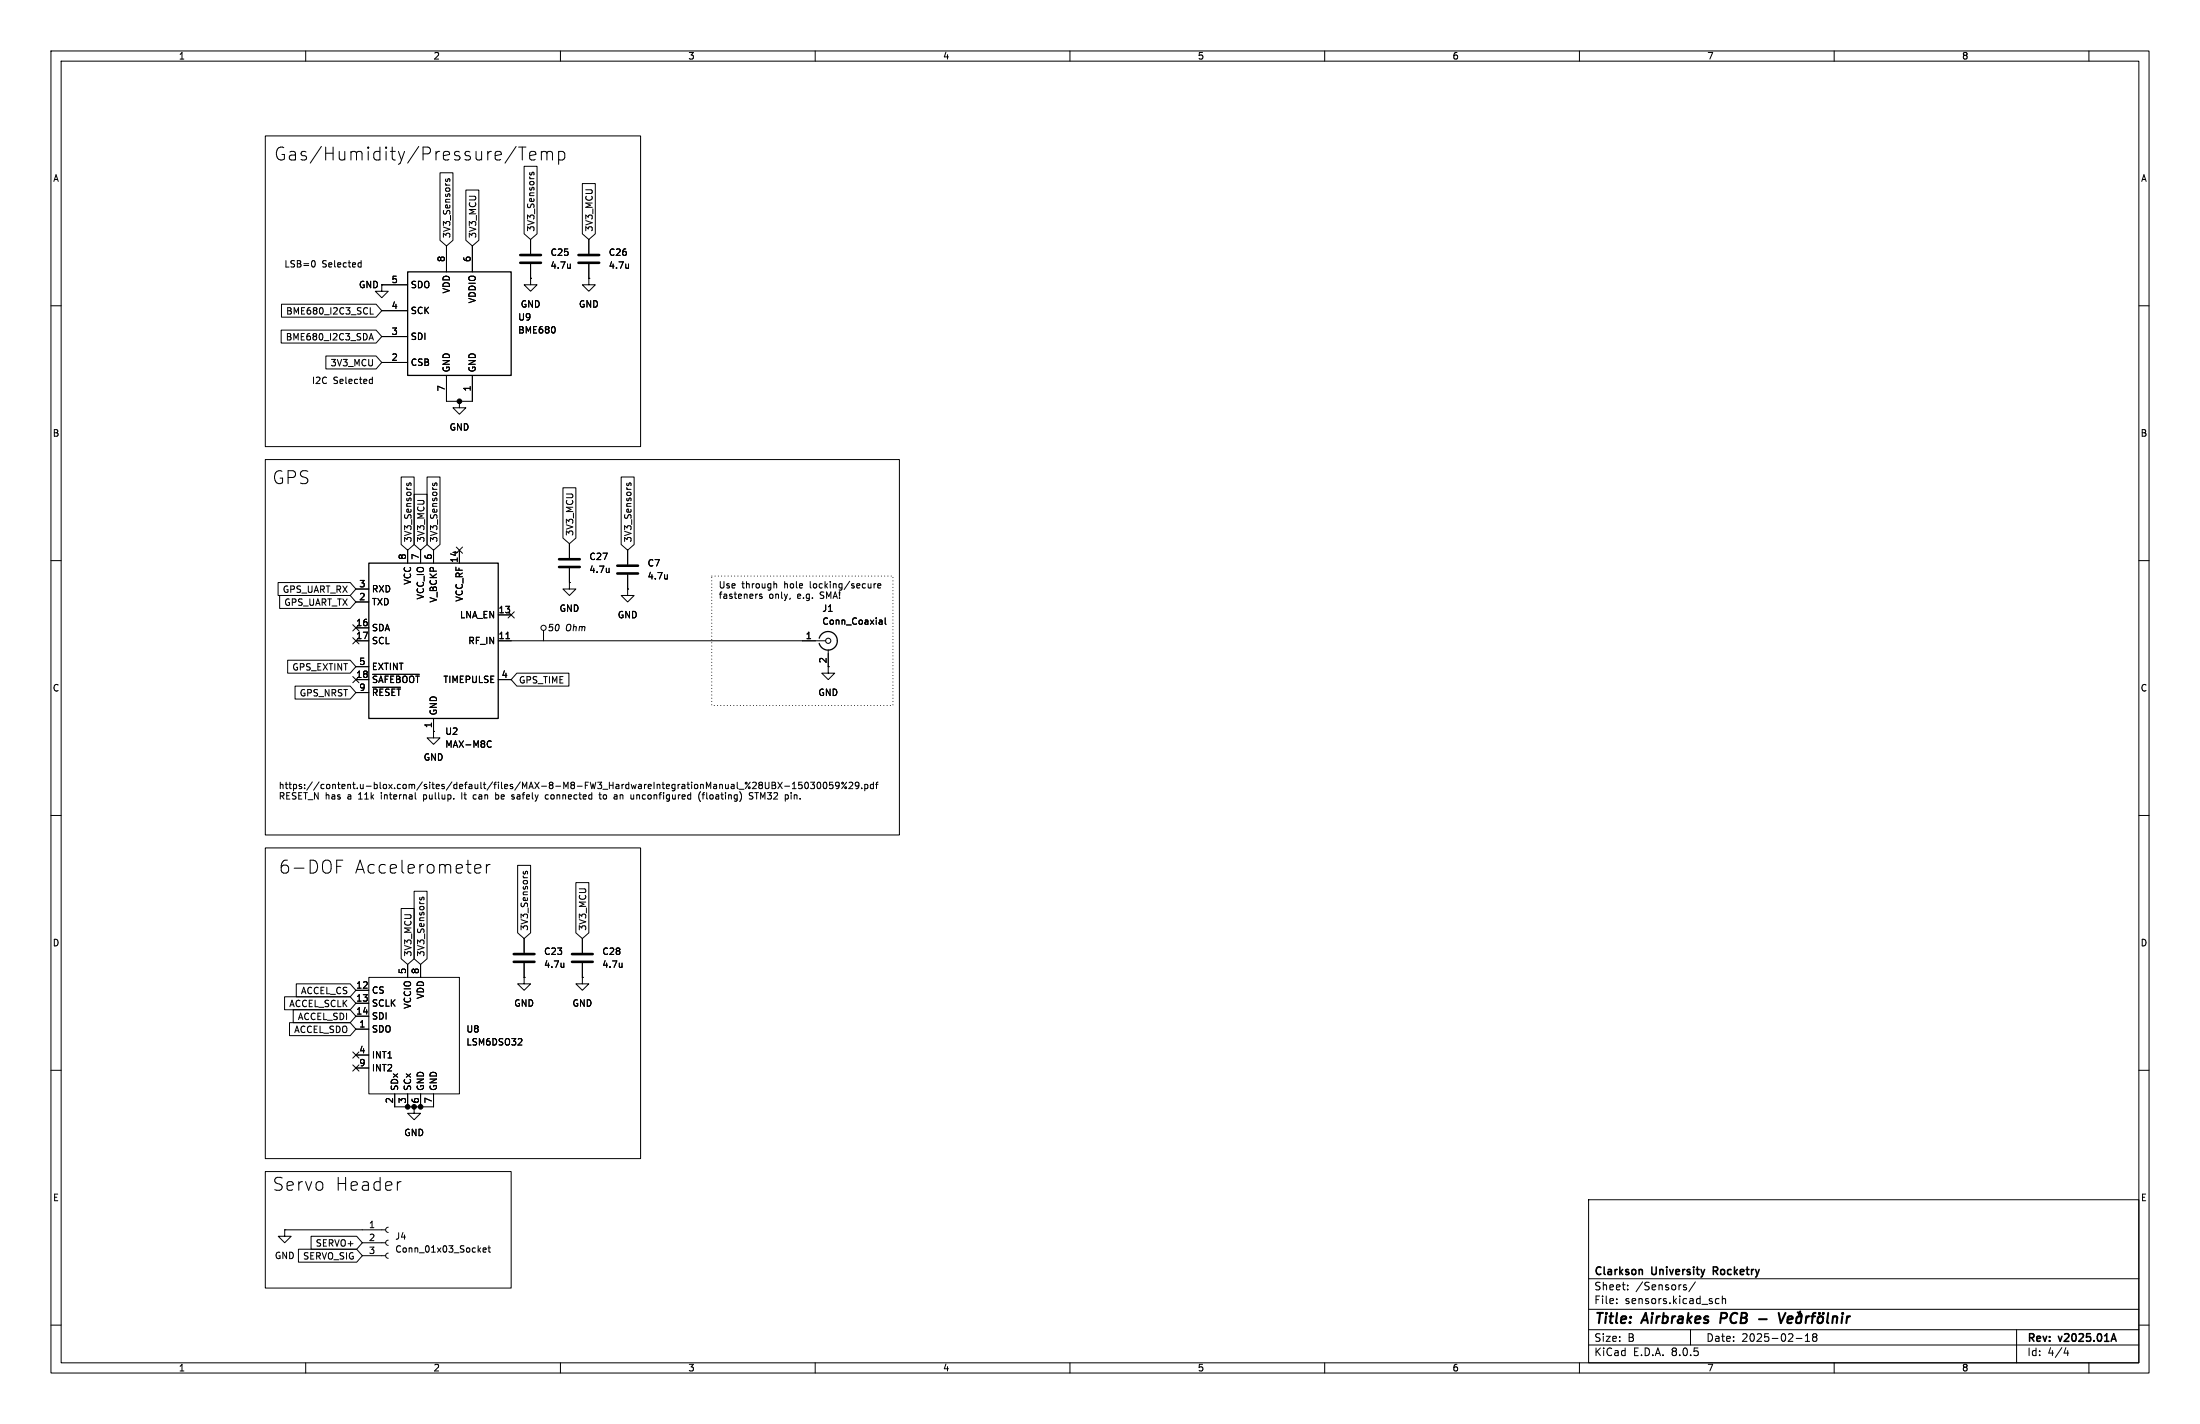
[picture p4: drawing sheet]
<svg xmlns="http://www.w3.org/2000/svg" width="432mm" height="279mm" viewBox="0 0 432 279" stroke-linecap="round" stroke-linejoin="round" font-family="sans-serif">
<g fill="none" stroke="#000" stroke-width=".2">
<path d="M10 10h411.8v259.4h-411.8zM12 12h407.8v255.4h-407.8zM60 10v2M110 10v2M160 10v2M210 10v2M260 10v2M310 10v2M360 10v2M410 10v2M52.1 26.7h73.6v60.9h-73.6zM86.4 33.9h2.5v13.2l-1.3 1.2-1.2-1.2z"/>
<path d="M87.5 35.1v.3l.1 .2 .2-.1 .1-.4h.3v.5M91.4 37.3h2.6v9.8l-1.3 1.2-1.3-1.2zM101.3 28.7l-2.2 3.3M101.8 28.9h1.4M102.5 28.9v2.5M102.9 32.6h2.5v13.3l-1.3 1.1-1.2-1.1zM104 30.6l1.2-.3-.2-.5-.7-.1-.3 .4 .1 1.2 .2 .1 .7-.1M104 33.8v.4l.1 .1h.2l.1-.5h.3v.5M106.3 29.9a.63 .63 0 0 1 1 .2M106.3 29.7v1.7M107.3 30.1l.4-.4 .6 .1 .1 .3v1.3M107.3 30.1v1.3"/>
<path d="M109.6 29.8l.8-.1 .5 .5v.7l-.3 .4-.2 .1-.8-.1M109.6 29.7v2.5M114.3 36h2.5v9.9l-1.2 1.1-1.3-1.1zM10 60h2M55.2 59.7h18.6l1.1 1.3-1.1 1.2h-18.6zM61.6 51.1a.79 .79 0 0 1 0 1.3M70.5 51.6h.4M70.9 51.1v1.3M70.9 52.3l-.4 .1M74.9 55.9v1.3h1.3l-1.3 1.2-1.2-1.2h1.2M74.9 55.9h.1M74.9 55.9h5.1"/>
<path d="M87.6 48.3v5M92.7 48.3v5M104.1 54.6v1.3h1.3l-1.3 1.3-1.2-1.3h1.2M104.1 54.6h.1M104.1 47v2.8M104.1 51.8v2.8M111.9 51.8v.8M111.9 52.5v.1M115.6 54.6v1.3h1.2l-1.2 1.3-1.3-1.3h1.3M115.6 54.6h.1M115.6 47v2.8M115.6 51.8v2.8"/>
<path d="M123.4 51.8v.8M123.4 52.5l-.1 .1M419.8 60h2M55.2 64.8h18.6l1.1 1.2-1.1 1.3h-18.6zM64 69.8h9.8l1.1 1.3-1.1 1.3h-9.8zM72.4 66.7l.5-1.3 .4 1.3M72.6 66.3h.6M72.7 60.4v1.2h.6M72.7 74.4l.4 .1M73.1 74v1.3M73.1 75.2l-.4 .1M74.9 71.1h5.1"/>
<path d="M74.9 66h5.1M74.9 61h5.1M87.6 73.7v5h5.1v-5M90.2 78.7v1.3h1.2l-1.2 1.3-1.3-1.3h1.3M90.2 78.7h.1M108.9 64.3v.8M52.1 90.2h124.4v73.6h-124.4zM78.7 93.6h2.6v13.2l-1.3 1.2-1.3-1.2zM79.9 94.8l-.1 .3 .2 .2 .2-.1 .1-.4h.3v.5M81.3 97h2.5v9.8l-1.3 1.2-1.2-1.2zM83.8 93.6h2.6v13.2l-1.3 1.2-1.3-1.2zM85 94.8l-.1 .3 .2 .2 .2-.1 .1-.4h.3v.5"/>
<path d="M110.5 95.7h2.5v9.9l-1.2 1.1-1.3-1.1zM121.9 93.6h2.6v13.2l-1.3 1.2-1.3-1.2zM123.1 94.8l-.1 .3 .2 .2 .2-.1 .1-.4h.3v.5M10 110h2M54.6 114.3h14.1l1.1 1.3-1.1 1.2h-14.1zM54.9 116.8h13.8l1.1 1.3-1.1 1.3h-13.8zM69.8 118.1h2.6M69.8 115.6h2.6M80 108v2.5M82.5 108v2.5M85.1 108v2.5M89.6 107.3l1.2 1.3"/>
<path d="M90.2 108v2.5M90.8 107.3l-1.2 1.3M111.8 114.3v1.3h1.2l-1.2 1.2-1.3-1.2h1.3M111.8 114.3h.1M111.8 106.7v2.8M111.8 111.5v2.8M119.6 111.5v.8M119.6 112.2l-.1 .1M123.2 115.6v1.2h1.3l-1.3 1.3-1.3-1.3h1.3M123.2 115.6h.1M123.2 108v2.7M123.2 112.8v2.8"/>
<path d="M131 112.8v.8M131 113.5h-.1M149.1 116.8v.1l.5 .3-.2 .2h-.3M152.1 114.5l.3 .2v.7M171.5 114.5v.9M171.9 114.5l-.4 .3M172.3 114.9l.6-.1-.1-.2-.3-.1-.2 .2v.6h.5M419.8 110h2M56.5 129.5h12.2l1.1 1.3-1.1 1.3h-12.2zM57.9 134.6h10.8l1.1 1.3-1.1 1.3h-10.8zM69.2 132.7l1.3 1.3M69.2 125.1l1.3 1.2"/>
<path d="M69.2 122.6l1.3 1.2M69.8 125.7h2.6M69.8 123.2h2.6M69.8 133.4h2.6M69.8 130.8h2.6M69.8 135.9h2.6M70.5 132.7l-1.3 1.3M70.5 125.1l-1.3 1.2M70.5 122.6l-1.3 1.2M73.1 132.3h9.2M73.1 134.8h5.5M97.8 125.7h64.3"/>
<path d="M97.8 120.7h2.5M97.8 133.4h2.5M99.3 125.3h.7M99.7 120l1.2 1.3M100.9 120l-1.2 1.3M101.4 132.1h10.3v2.5h-10.3l-1.1-1.2zM106.7 123.7v2M162.6 127.5v4.6h1.2l-1.2 1.3-1.3-1.3h1.3M172.7 121.7h.4v.8M173.1 122.4l-.4 .1M173.1 122h-.4M173.7 121.2v1.1l.2 .2"/>
<path d="M10 160h2M81.5 156.6l.2 .2M83.1 155.9v1.3M83.1 156.7l.2 .1M85.1 143.5v1.3h1.3l-1.3 1.3-1.3-1.3h1.3M85.1 143.5h.1M85.1 141v2.5M90.6 155.5v1.3M93 156.7h.5M95.9 145.4l.5 .1M96.4 146.5l-.5 .1M97.3 155.5v1.3"/>
<path d="M97.8 156.1v.6l-.2 .1-.3-.1M107.1 156.7l.2 .1 .3-.1M108.2 156.1v.6M117.7 155.5v1.1l.3 .2M118.5 156.1v.6l.1 .1 .4-.1M121.7 155.9v.9M125.5 156.1v.7M137.2 155.9v.8l.3 .6M138 155.7v1.1M138.7 155.5v1.1l.2 .2M147.3 156.1l.4 .1 .1 .3-.3 .3-.4-.1M147.9 153.5h.4l.1 .3-.7 .9h.7"/>
<path d="M148.1 155.5h.8M148.5 155.5v1.3M149.2 154l-.3-.2 .3-.3h.2l.3 .2-.3 .3M149.2 154l-.3 .3 .1 .3 .2 .1h.2l.3-.2v-.2l-.3-.3M149.2 154h.2M150.2 153.5v1l.2 .2h.3l.2-.2v-1M151.5 153.5h.5l.2 .2-.2 .4 .2 .1 .1 .3-.3 .2h-.5zM151.5 154.1h.5M152.7 153.5l.8 1.2M153.5 153.5l-.8 1.2M154 154.3h1M155.5 154.7h.7"/>
<path d="M155.5 153.8l.4-.3v1.2M155.9 156h.5v.8M157.4 153.5h-.6l-.1 .6 .2-.1h.4l.2 .2-.1 .4-.2 .1-.5-.1M158.1 153.6l.1-.1a.68 .68 0 0 1 .5 .6 .68 .68 0 0 1-.5 .6l-.3-.4zM159.1 153.5h.8l-.4 .5 .3 .1v.5l-.2 .1-.5-.1M160.5 153.6l.2-.1a.68 .68 0 0 1 .4 .6 .68 .68 0 0 1-.4 .6l-.3-.4zM161.8 153.5h.1a.68 .68 0 0 1 .4 .6 .68 .68 0 0 1-.4 .6 .84 .84 0 0 1-.1-1.2zM163.4 153.5h-.6v.6l.2-.1h.4l.1 .2-.1 .4-.1 .1-.5-.1M164.7 154l-.2 .3-.4-.1-.1-.2v-.4l.5-.1 .2 .2v.7l-.2 .3h-.4M166.2 153.5l-1 1.2M166.7 153.6l.4-.1 .3 .3-.8 .9h.8M168.6 154l-.3 .3-.3-.1-.1-.2v-.4l.4-.1 .3 .2-.1 .7-.2 .3h-.3"/>
<path d="M169.1 154.6v.1M169.7 154l.4-.1 .2 .2-.1 .6h-.5M169.7 153.9v1.3M171.4 154l-.3-.1-.3 .2 .1 .6h.5M171.4 153.5v1.2M171.9 153.9h.4M172.3 153.5l-.3 .2v1M419.8 160h2M52.1 166.4h73.6v60.9h-73.6zM66.1 170h.8M66.1 168.8h1.2M78.7 178.3h2.6v9.8l-1.3 1.1-1.3-1.1z"/>
<path d="M81.3 174.9h2.5v13.2l-1.3 1.1-1.2-1.1zM82.4 176.1v.3l.2 .2 .1-.1 .2-.4h.3v.5M93.3 171.2l.2 .1 .8-.1M93.3 169.7l.7-.1 .3 .1 .1 .5-1.2 .3M95.5 169.6v1.7M96.2 169.6a.65 .65 0 0 0-.7 .5M101.6 169.8h2.5v13.2l-1.2 1.2-1.3-1.2zM102.8 171l-.1 .3 .2 .2 .2-.1 .1-.4h.3v.5M113 173.2h2.6v9.8l-1.3 1.2-1.3-1.2zM55.9 195.6h12.8l1.1 1.3-1.1 1.2h-12.8zM57.5 198.1h11.2l1.1 1.3-1.1 1.3h-11.2zM58.2 193h10.5l1.1 1.3-1.1 1.3h-10.5z"/>
<path d="M69.8 194.3h2.6M69.8 196.9h2.6M69.8 199.4h2.6M72.4 191.8h17.8v22.8h-17.8zM80 189.2v2.6M82.5 189.2v2.6M102.9 191.8v1.2h1.2l-1.2 1.3-1.3-1.3h1.3M102.9 191.8h.1M102.9 184.2v2.7M102.9 189v2.8M110.7 189v.8M110.7 189.7h-.1"/>
<path d="M114.3 191.8v1.2h1.3l-1.3 1.3-1.3-1.3h1.3M114.3 191.8h.1M114.3 184.2v2.7M114.3 189v2.8M122.1 189v.8M122.1 189.7h-.1M10 210h2M56.8 200.7h11.9l1.1 1.2-1.1 1.3h-11.9zM69.2 208.9l1.3 1.3M69.2 206.4l1.3 1.2M69.8 201.9h2.6M69.8 207h2.6"/>
<path d="M69.8 209.6h2.6M70.5 208.9l-1.3 1.3M70.5 206.4l-1.3 1.2M77.5 214.6v2.6h7.6v-2.6M80 214.6v2.6M81.3 217.2v1.2h1.2l-1.2 1.3-1.3-1.3h1.3M81.3 217.2h.1M82.5 214.6v2.6M101.7 205h.7M102.4 203.9v.4M419.8 210h2M52.1 229.9h48.2v22.8h-48.2z"/>
<path d="M78.7 231.8l-.5 .2M311.8 235.4h108v32h-108zM10 260h2M55.9 241.3v1.3h1.2l-1.2 1.2-1.3-1.2h1.3M55.9 241.3h.1M55.9 241.3h19.8M58.6 245.1h11.4l1.1 1.3-1.1 1.3h-11.4zM61.1 242.6h8.9l1.1 1.2-1.1 1.3h-8.9zM71.1 246.4h4.6M71.1 243.8h4.6M76.2 245.9l-.4 .1-.1 .4 .1 .3 .4 .2M76.2 243.3l-.4 .2-.1 .3 .1 .4 .4 .1"/>
<path d="M76.2 240.8l-.4 .1-.1 .4 .1 .4 .4 .1M94.8 245.3l.6-.2v-.2l-.4-.1-.2 .2 .1 .6h.5M95.8 244.8h.5M96 244.4v1.1l.3 .2M311.8 256.9h108M311.8 250.9h108M317.3 255.6v.2M317.3 254.9v.1M319.5 252.9v.2M319.5 252.2v.1M330.6 252.6l.4 .1v.2l-.2 .2h-.3M330.6 252.1l.4 .1"/>
<path d="M332.8 251.5l-1.3 1.9M337.4 254.9l-.4-.1-.3 .3 .1 .6h.6M338 254.9l.3-.1 .3 .1 .1 .9M338 254.3v1.5M419.8 260h2M60 267.4v2M110 267.4v2M160 267.4v2M210 267.4v2M260 267.4v2M310 267.4v2M311.8 263.9h108"/>
<path d="M311.8 260.9h108M331.8 260.9v3M352.5 262.6h1.2M354.3 263.2h.9M354.3 262.1l.5-.4v1.5M356 262.3l-.2 .3v.3l.2 .3h.3l.3-.3-.1-.4-.2-.2M356 262.3l-.2-.3 .2-.3h.3l.3 .3-.3 .3M356 262.3h.3M360 267.4v2M395.8 260.9v6.5M405.5 264.4l-.4 1.1h.9M405.8 265v1"/>
<path d="M410 267.4v2"/>
<circle cx="106.7" cy="123.2" r=".51"/>
<circle cx="162.6" cy="125.7" r=".51"/>
<circle cx="165.4" cy="153.6" r=".18"/>
<circle cx="166" cy="154.6" r=".18"/>
</g>
<path d="M322.3 249.1l.1 1M336.3 249.4h.6M336.9 248.6h-.6v1.5M414.5 262.7h.7M414.9 261.7l.5 1.5" fill="none" stroke="#000" stroke-width=".3"/>
<g fill="none" stroke="#000" stroke-width=".4">
<path d="M337.9 257.6l-.3 2M345.2 258.8h1.6M349.1 257.6l.4 2 .9-2M350.8 258.9l1-.2v-.3l-.6-.1-.3 .3v.9h.7M352.8 257.5a.72 .72 0 0 1 .8 .7l-.3 1.3h-.7v-.8a.66 .66 0 0 1 1-.3M353.3 257.3l-.2 .6M354.6 258.3l-.2 1.3M355.1 258.3l-.4 .1-.2 .3M355.5 258.3h.8M356.3 257.6l-.3 .1-.2 .2-.2 1.7M356.9 258.5a.52 .52 0 0 1 .5-.2 .52 .52 0 0 1 .4 .4v.5a.55 .55 0 0 1-.6 .4 .55 .55 0 0 1-.5-.4zM357.1 257.6v.2"/>
<path d="M357.9 257.6l-.1 .2M358.8 257.6l-.2 1.7 .3 .3M359.8 258.5a.49 .49 0 0 1 .8 .1l-.1 1M359.8 258.3l-.2 1.3M361.6 258.3l-.2 1.3M361.7 257.6v.2M362.6 258.3l-.2 1.3M363.1 258.3l-.4 .1-.2 .3"/>
</g>
<path d="M102.1 51.6h4.1M102.1 50h4.1M113.5 51.6h4.1M113.5 50h4.1M109.7 111.3h4.1M109.7 109.7h4.1M121.2 112.5h4M121.2 111h4M100.8 188.7h4.1M100.8 187.2h4.1M112.3 188.7h4M112.3 187.2h4" fill="none" stroke="#000" stroke-width=".51"/>
<path d="M80 53.3h20.3v20.4h-20.3zM72.4 110.5h25.4v30.5h-25.4zM160.8 125.2a1.82 1.82 0 0 1 2.8-.9 1.82 1.82 0 0 1 0 2.9 1.82 1.82 0 0 1-2.8-1" fill="none" stroke="#000" stroke-width=".25"/>
<path d="M139.7 113h35.6v25.4h-35.6z" fill="none" stroke="#000" stroke-width=".2" stroke-dasharray="0 .6"/>
<g fill="#000" stroke="#000" stroke-width=".2">
<circle cx="90.2" cy="78.7" r=".46"/>
<circle cx="80" cy="217.2" r=".46"/>
<circle cx="81.3" cy="217.2" r=".46"/>
<circle cx="82.5" cy="217.2" r=".46"/>
</g>
<g font-size="3.5">
<text x="53.8" y="31.7">Gas/Humidity/Pressure/Temp</text>
<text x="53.4" y="95.2">GPS</text>
<text x="54.6" y="171.7">6-DOF</text>
<text x="69.4" y="171.7">Accelerometer</text>
<text x="53.3" y="233.9">Servo</text>
<text x="65.6" y="233.9">Header</text>
</g>
<g font-size="2.8">
<text x="312.8" y="260.3">Title:</text>
<text x="322.5" y="260.3">Airbrakes</text>
<text x="338.5" y="260.3">PCB</text>
</g>
<g font-size="2.1">
<text x="312.8" y="250.6">Clarkson</text>
<text x="324.3" y="250.6">University</text>
<text x="336.9" y="250.6">Rocketry</text>
<text x="312.8" y="256.1">File:</text>
<text x="312.8" y="253.4">Sheet:</text>
<text x="318.9" y="256.1">sensors.kicad_sch</text>
<text x="321" y="253.4">/Sensors/</text>
<text x="312.8" y="263.5">Size:</text>
<text x="319.5" y="263.5">B</text>
<text x="334.8" y="263.5">Date:</text>
<text x="341.8" y="263.5">2025-02-18</text>
<text x="397.8" y="263.7">Rev:</text>
<text x="404.2" y="263.7">v2025.01A</text>
<text x="312.8" y="266.3">KiCad</text>
<text x="320.5" y="266.3">E.D.A.</text>
<text x="328.1" y="266.3">8.0.5</text>
<text x="397.8" y="266.3">Id:</text>
<text x="401.9" y="266.3">4/4</text>
</g>
<g font-size="1.8">
<text x="35" y="11.9">1</text>
<text x="85" y="11.9">2</text>
<text x="135" y="11.9">3</text>
<text x="185" y="11.9">4</text>
<text x="235" y="11.9">5</text>
<text x="285" y="11.9">6</text>
<text x="335" y="11.9">7</text>
<text x="385" y="11.9">8</text>
<text x="10.3" y="35.9">A</text>
<text x="420.1" y="35.9">A</text>
<text x="88.6" y="46.8" transform="rotate(-90 88.6 46.8)">3V3_Sensors</text>
<text x="93.7" y="46.8" transform="rotate(-90 93.7 46.8)">3V3_MCU</text>
<text x="105.1" y="45.6" transform="rotate(-90 105.1 45.6)">3V3_Sensors</text>
<text x="116.5" y="45.6" transform="rotate(-90 116.5 45.6)">3V3_MCU</text>
<text x="55.7" y="52.7">LSB=0</text>
<text x="63.2" y="52.7">Selected</text>
<text x="87.4" y="51.5" transform="rotate(-90 87.4 51.5)">8</text>
<text x="92.5" y="51.5" transform="rotate(-90 92.5 51.5)">6</text>
<text x="108" y="50.4">C25</text>
<text x="108" y="52.9">4.7u</text>
<text x="119.4" y="50.4">C26</text>
<text x="119.4" y="52.9">4.7u</text>
<text x="70.4" y="56.7">GND</text>
<text x="76.8" y="55.6">5</text>
<text x="80.5" y="56.7">SDO</text>
<text x="88.5" y="57.7" transform="rotate(-90 88.5 57.7)">VDD</text>
<text x="93.6" y="59.6" transform="rotate(-90 93.6 59.6)">VDDIO</text>
<text x="56.1" y="61.9">BME680_I2C3_SCL</text>
<text x="76.8" y="65.8">3</text>
<text x="76.8" y="60.7">4</text>
<text x="80.5" y="61.8">SCK</text>
<text x="101.6" y="65.6">BME680</text>
<text x="101.6" y="63.1">U9</text>
<text x="102.1" y="60.6">GND</text>
<text x="113.5" y="60.6">GND</text>
<text x="56" y="67">BME680_I2C3_SDA</text>
<text x="76.8" y="70.9">2</text>
<text x="80.5" y="72">CSB</text>
<text x="80.5" y="66.9">SDI</text>
<text x="61.1" y="75.5">I2C</text>
<text x="64.8" y="72.1">3V3_MCU</text>
<text x="65.4" y="75.5">Selected</text>
<text x="87.4" y="76.9" transform="rotate(-90 87.4 76.9)">7</text>
<text x="88.5" y="73.2" transform="rotate(-90 88.5 73.2)">GND</text>
<text x="92.5" y="76.9" transform="rotate(-90 92.5 76.9)">1</text>
<text x="93.6" y="73.2" transform="rotate(-90 93.6 73.2)">GND</text>
<text x="10.3" y="85.9">B</text>
<text x="88.1" y="84.7">GND</text>
<text x="420.1" y="85.9">B</text>
<text x="81" y="106.5" transform="rotate(-90 81 106.5)">3V3_Sensors</text>
<text x="83.5" y="106.5" transform="rotate(-90 83.5 106.5)">3V3_MCU</text>
<text x="86" y="106.5" transform="rotate(-90 86 106.5)">3V3_Sensors</text>
<text x="112.7" y="105.3" transform="rotate(-90 112.7 105.3)">3V3_MCU</text>
<text x="124.1" y="106.5" transform="rotate(-90 124.1 106.5)">3V3_Sensors</text>
<text x="79.8" y="109.9" transform="rotate(-90 79.8 109.9)">8</text>
<text x="82.3" y="109.9" transform="rotate(-90 82.3 109.9)">7</text>
<text x="84.8" y="109.9" transform="rotate(-90 84.8 109.9)">6</text>
<text x="89.9" y="110.5" transform="rotate(-90 89.9 110.5)">14</text>
<text x="115.6" y="110.1">C27</text>
<text x="115.6" y="112.6">4.7u</text>
<text x="127" y="111.4">C7</text>
<text x="127" y="113.9">4.7u</text>
<text x="55.4" y="116.5">GPS_UART_RX</text>
<text x="55.7" y="119.1">GPS_UART_TX</text>
<text x="70.4" y="117.9">2</text>
<text x="70.4" y="115.3">3</text>
<text x="72.9" y="119">TXD</text>
<text x="72.9" y="116.4">RXD</text>
<text x="80.9" y="114.8" transform="rotate(-90 80.9 114.8)">VCC</text>
<text x="83.4" y="117.7" transform="rotate(-90 83.4 117.7)">VCC_IO</text>
<text x="86" y="118.3" transform="rotate(-90 86 118.3)">V_BCKP</text>
<text x="91" y="118.2" transform="rotate(-90 91 118.2)">VCC_RF</text>
<text x="141" y="115.8">Use</text>
<text x="141" y="117.8">fasteners</text>
<text x="145.6" y="115.8">through</text>
<text x="150.9" y="117.8">only,</text>
<text x="154" y="115.8">hole</text>
<text x="156.6" y="117.8">e.g.</text>
<text x="159.2" y="115.8">locking/secure</text>
<text x="161.2" y="117.8">SMA!</text>
<text x="69.8" y="122.9">16</text>
<text x="69.8" y="125.5">17</text>
<text x="72.9" y="124.1">SDA</text>
<text x="90.2" y="121.5">LNA_EN</text>
<text x="97.7" y="125.5">11</text>
<text x="97.7" y="120.4">13</text>
<text x="107.4" y="124.1">50</text>
<text x="109.7" y="120.2">GND</text>
<text x="111" y="124.1">Ohm</text>
<text x="121.2" y="121.5">GND</text>
<text x="158" y="125.5">1</text>
<text x="161.3" y="120.2">J1</text>
<text x="161.3" y="122.8">Conn_Coaxial</text>
<text x="57.3" y="131.8">GPS_EXTINT</text>
<text x="70.4" y="130.6">5</text>
<text x="72.9" y="126.6">SCL</text>
<text x="72.9" y="131.7">EXTINT</text>
<text x="91.8" y="126.6">RF_IN</text>
<text x="162.3" y="130.2" transform="rotate(-90 162.3 130.2)">2</text>
<text x="10.3" y="135.9">C</text>
<text x="58.7" y="136.8">GPS_NRST</text>
<text x="69.8" y="133.1">18</text>
<text x="70.4" y="135.6">9</text>
<text x="72.9" y="134.2">~{SAFEBOOT}</text>
<text x="72.9" y="136.8">~{RESET}</text>
<text x="86.9" y="134.2">TIMEPULSE</text>
<text x="98.4" y="133.1">4</text>
<text x="101.8" y="134.3">GPS_TIME</text>
<text x="160.5" y="136.8">GND</text>
<text x="420.1" y="135.9">C</text>
<text x="84.8" y="142.9" transform="rotate(-90 84.8 142.9)">1</text>
<text x="86" y="140.5" transform="rotate(-90 86 140.5)">GND</text>
<text x="83.1" y="149.5">GND</text>
<text x="87.3" y="144.4">U2</text>
<text x="87.3" y="146.9">MAX-M8C</text>
<text x="54.6" y="155.1">https://content.u-blox.com/sites/default/files/MAX-8-M8-FW3_HardwareIntegrationManual_%28UBX-15030059%29.pdf</text>
<text x="54.6" y="157.2">RESET_N has</text>
<text x="68.3" y="157.2">a</text>
<text x="70.6" y="157.2">11k</text>
<text x="75.3" y="157.2">internal</text>
<text x="83.7" y="157.2">pullup.</text>
<text x="91.4" y="157.2">It</text>
<text x="94" y="157.2">can</text>
<text x="98.5" y="157.2">be</text>
<text x="101.9" y="157.2">safely</text>
<text x="108.7" y="157.2">connected</text>
<text x="119.6" y="157.2">to</text>
<text x="122.6" y="157.2">an</text>
<text x="126.1" y="157.2">unconfigured</text>
<text x="139.6" y="157.2">(floating)</text>
<text x="149.8" y="157.2">STM32</text>
<text x="157" y="157.2">pin.</text>
<text x="10.3" y="185.9">D</text>
<text x="103.8" y="182.7" transform="rotate(-90 103.8 182.7)">3V3_Sensors</text>
<text x="115.3" y="182.7" transform="rotate(-90 115.3 182.7)">3V3_MCU</text>
<text x="420.1" y="185.9">D</text>
<text x="79.8" y="191.2" transform="rotate(-90 79.8 191.2)">5</text>
<text x="81" y="187.8" transform="rotate(-90 81 187.8)">3V3_MCU</text>
<text x="82.3" y="191.2" transform="rotate(-90 82.3 191.2)">8</text>
<text x="83.5" y="187.8" transform="rotate(-90 83.5 187.8)">3V3_Sensors</text>
<text x="106.7" y="187.6">C23</text>
<text x="106.7" y="190.1">4.7u</text>
<text x="118.1" y="187.6">C28</text>
<text x="118.1" y="190.1">4.7u</text>
<text x="56.7" y="197.8">ACCEL_SCLK</text>
<text x="59" y="195.3">ACCEL_CS</text>
<text x="69.8" y="194.1">12</text>
<text x="69.8" y="196.6">13</text>
<text x="72.9" y="195.2">CS</text>
<text x="72.9" y="197.7">SCLK</text>
<text x="83.4" y="196.1" transform="rotate(-90 83.4 196.1)">VDD</text>
<text x="100.8" y="197.7">GND</text>
<text x="112.3" y="197.7">GND</text>
<text x="57.6" y="202.9">ACCEL_SDO</text>
<text x="58.4" y="200.3">ACCEL_SDI</text>
<text x="69.8" y="199.1">14</text>
<text x="70.4" y="201.7">1</text>
<text x="72.9" y="202.8">SDO</text>
<text x="72.9" y="200.3">SDI</text>
<text x="80.9" y="198" transform="rotate(-90 80.9 198)">VCCIO</text>
<text x="91.4" y="202.8">U8</text>
<text x="70.4" y="206.8">4</text>
<text x="70.4" y="209.3">9</text>
<text x="72.9" y="207.9">INT1</text>
<text x="91.4" y="205.3">LSM6DSO32</text>
<text x="72.9" y="210.4">INT2</text>
<text x="78.3" y="214.1" transform="rotate(-90 78.3 214.1)">SDx</text>
<text x="80.9" y="214.1" transform="rotate(-90 80.9 214.1)">SCx</text>
<text x="83.4" y="214.1" transform="rotate(-90 83.4 214.1)">GND</text>
<text x="86" y="214.1" transform="rotate(-90 86 214.1)">GND</text>
<text x="77.2" y="216.6" transform="rotate(-90 77.2 216.6)">2</text>
<text x="79.8" y="216.6" transform="rotate(-90 79.8 216.6)">3</text>
<text x="82.3" y="216.6" transform="rotate(-90 82.3 216.6)">6</text>
<text x="84.8" y="216.6" transform="rotate(-90 84.8 216.6)">7</text>
<text x="79.2" y="223.1">GND</text>
<text x="10.3" y="235.9">E</text>
<text x="420.1" y="235.9">E</text>
<text x="61.9" y="244.8">SERVO+</text>
<text x="72.3" y="241">1</text>
<text x="72.3" y="243.6">2</text>
<text x="77.5" y="243.4">J4</text>
<text x="77.5" y="246">Conn_01x03_Socket</text>
<text x="53.8" y="247.2">GND</text>
<text x="59.4" y="247.3">SERVO_SIG</text>
<text x="72.3" y="246.1">3</text>
<text x="35" y="269.3">1</text>
<text x="85" y="269.3">2</text>
<text x="135" y="269.3">3</text>
<text x="185" y="269.3">4</text>
<text x="235" y="269.3">5</text>
<text x="285" y="269.3">6</text>
<text x="335" y="269.3">7</text>
<text x="385" y="269.3">8</text>
</g>
</svg>
